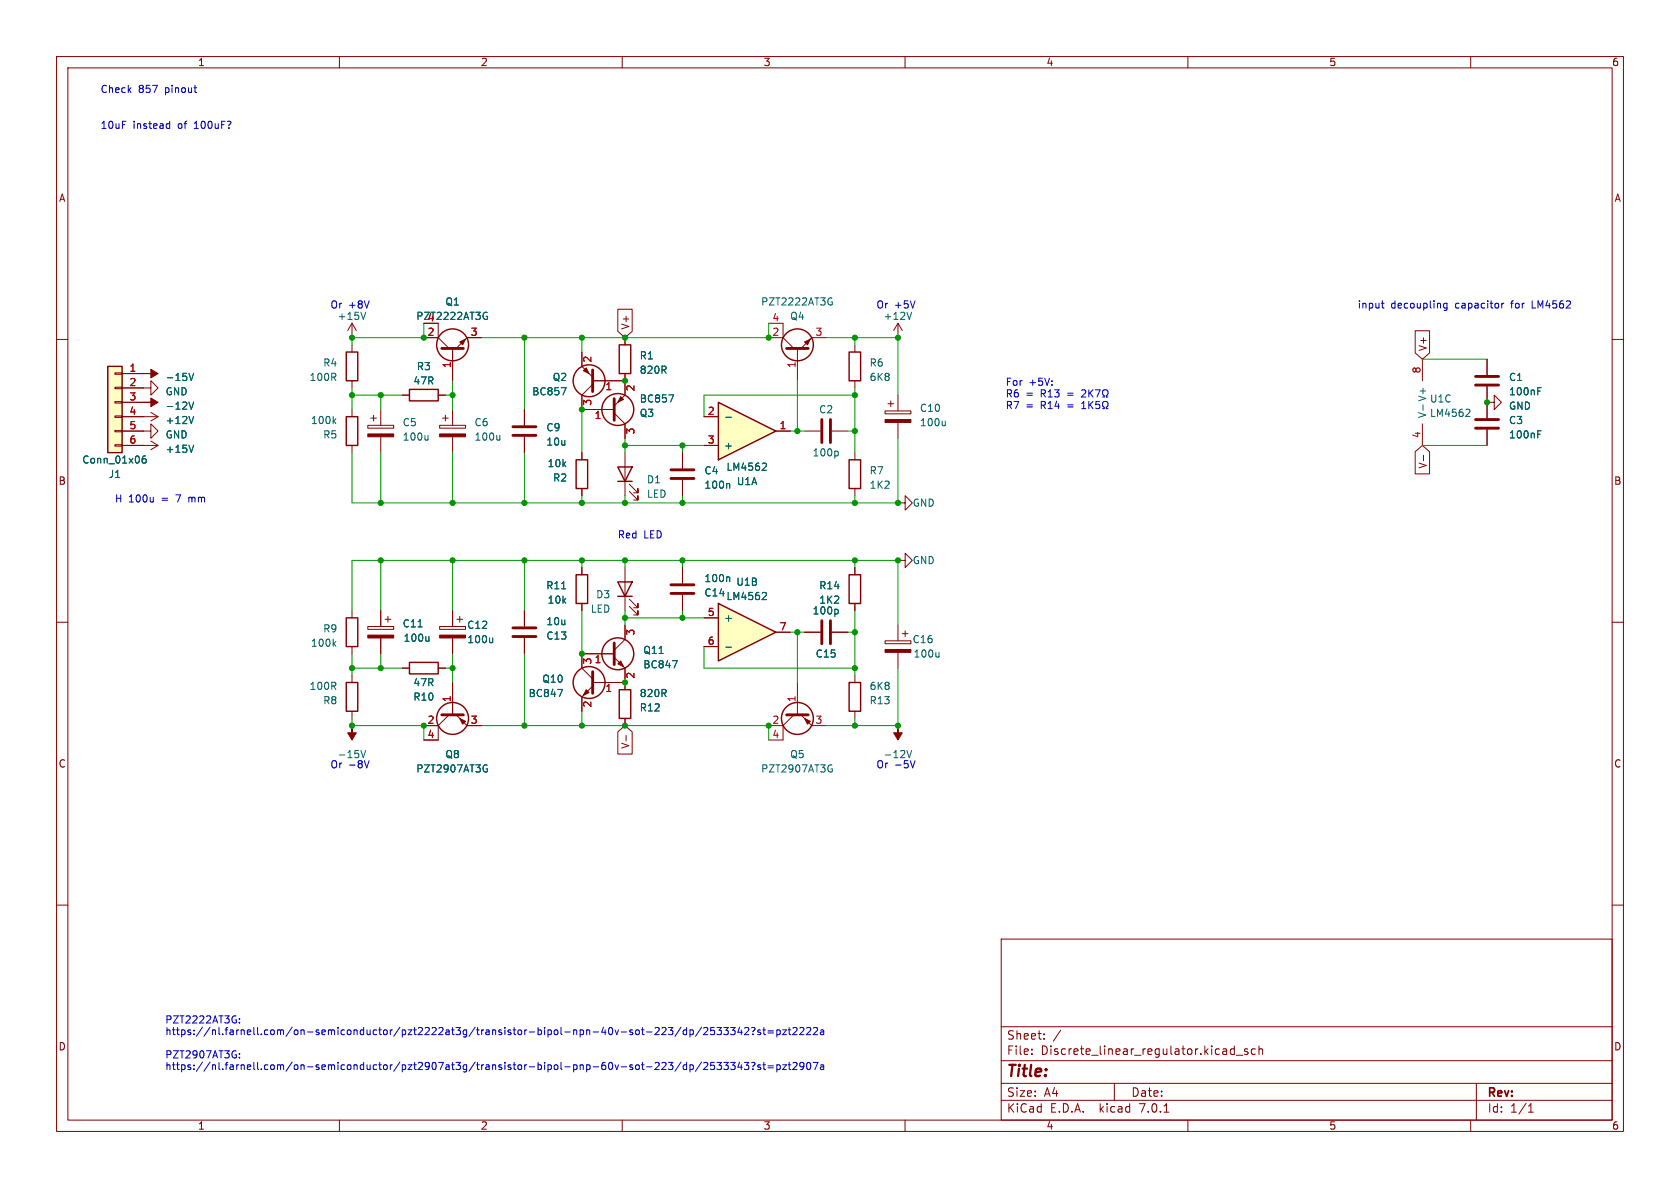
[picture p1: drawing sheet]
<svg xmlns="http://www.w3.org/2000/svg" width="297mm" height="210mm" viewBox="0 0 297 210" stroke-linecap="round" stroke-linejoin="round" font-family="sans-serif">
<g fill="none" stroke="#840000" stroke-width=".18">
<path d="M10 10h277v190h-277zM12 12h273v186h-273zM60 10v2M110 10v2M160 10v2M210 10v2M260 10v2M10 60h2M158.7 57.2v2.5M158.7 57.2l-.7 1.2M158.7 57.2l.8 1.2M285 60h2"/>
<path d="M25.4 78.7h2.5M26.7 78l1.2 .7M27.9 78.7l-1.2 .8M71.1 69.9h1.3M77.5 69.9h1.2M151.1 61v1.2M151.1 67.3v1.3M156.5 72.6h4.5v.6h-4.5zM157 71.4h1M157.5 70.9v1M158.7 69.9v2.7M158.7 74.7v2.8"/>
<path d="M10 110h2M62.2 108v1.2M62.2 114.3v1.3M71.1 118.1h1.3M77.5 118.1h1.2M77.7 110.7h4.6v.6h-4.6zM80 108v2.7M80 112.8v2.8M80.8 109.5h1M81.3 109v1M92.7 108v2.7M92.7 112.8v2.8"/>
<path d="M110.5 100.3v7.7M111.3 107.2l1.5 1.5v-.7v.7h-.8M111.3 105.9l1.5 1.5v-.7v.7h-.8M285 110h2M74.9 128.3h2.6M77.5 128.3v2.5h-2.6M79.4 126.4l-1.9 1.9M80 120.7v5.7M80.6 126.4l1.9 1.9h2.6M10 160h2M285 160h2M177 166h108v32h-108z"/>
<path d="M60 198v2M110 198v2M160 198v2M177 194.5h108M177 191.5h108M177 187.5h108M177 181.5h108M182.4 186.3v.1M182.4 185.5v.1M184.6 183.6v.1M184.6 182.8v.1M197 191.5v3"/>
<path d="M205.8 196.6h.8M210 198v2M217.8 185.4l.4 .1M218.2 184.9v1.5M218.2 186.3l-.4 .1M218.6 186.5h1.1M220.6 185.5l-.4-.1-.2 .2 .1 .2 .5 .2v.3h-.6M221.9 185.5l-.4-.1-.3 .3v.4l.2 .2h.5M222.6 185.5l.2-.1 .3 .1 .1 .9M222.6 184.9v1.5M260 198v2M261 191.5v6.5"/>
<path d="M270.2 196.6h.9M270.2 195.5l.4-.4v1.5"/>
</g>
<path d="M161.2 55.2l-.5 1.3M34.2 78.7l-.4 1.3M167.1 74.4v.9M167.1 75.1l-.2 .2M59 113.8l.4 .5M59.4 113.4l-.5 .5M75.8 112.5v.9M75.8 113.2l-.2 .2M85.8 135.2l.3 .1M85.9 135.9h.3v.5l-.4 .1" fill="none" stroke="#006464" stroke-width=".18"/>
<g fill="#840000" stroke="#840000" stroke-width=".18">
<path d="M156.5 74.2h4.5v.5h-4.5z"/>
<path d="M77.7 112.3h4.6v.5h-4.6z"/>
<path d="M81.3 127l1 .5-.5 .5z"/>
</g>
<g fill="none" stroke="#840000" stroke-width=".25">
<path d="M72.4 68.8h5.1v2.1h-5.1zM150.1 62.2h2v5.1h-2zM61.2 109.2h2v5.1h-2zM72.4 117.1h5.1v2h-5.1zM109.2 102.9h2.6l-1.3 2.5zM109.2 105.4h2.6"/>
<circle cx="80" cy="127" r="2.82"/>
</g>
<path d="M90.7 111h4M90.7 112.5h4M78.1 126.4h3.8" fill="none" stroke="#840000" stroke-width=".51"/>
<path d="M127 106.7l10.2 5.1-10.2 5z" fill="#ffffc2"/>
<g fill="none" stroke="#840000" stroke-width=".25">
<path d="M19 64.8h2.6v15.2h-2.6zM61.2 73.7h2v5h-2zM61.2 62.2h2v5.1h-2zM150.1 81.3h2v5.1h-2zM101.9 101.6h2v5.1h-2zM127 106.7l10.2 5.1-10.2 5zM150.1 120.7h2v5h-2z"/>
<circle cx="141" cy="61" r="2.82"/>
<circle cx="109.2" cy="115.6" r="2.82"/>
<circle cx="141" cy="127" r="2.82"/>
</g>
<g fill="none" stroke="#840000" stroke-width=".18">
<path d="M62.2 57.2v2.5M62.2 57.2l-.7 1.2M62.2 57.2l.8 1.2M135.9 57.2h2.5v2.5M135.9 59.7h2.5M138.4 59.7l1.9 1.9M146 59.7h-2.5l-1.9 1.9M20.3 78.6h1.3v.3h-1.3zM20.3 76.1h1.3v.2h-1.3zM20.3 73.5h1.3v.3h-1.3zM20.3 71h1.3v.2h-1.3zM20.3 68.5h1.3v.2h-1.3z"/>
<path d="M20.3 65.9h1.3v.3h-1.3zM21.6 76.2h5.1v-1.3l1.2 1.3-1.2 1.3v-1.3M21.6 68.6h5.1v-1.3l1.2 1.3-1.2 1.3v-1.3M21.6 73.7h6.3M21.6 66h3.8M21.6 71.1h3.8M21.6 78.7h3.8M26.7 72.9l1.2 .8M27.9 73.7l-1.2 .7M62.2 61v1.2M62.2 67.3v1.3M62.2 72.4v1.3"/>
<path d="M62.2 78.7v1.3M65 75.2h4.6v.5h-4.6zM65.5 73.9h1M66 73.4v1M67.3 72.4v2.8M67.3 77.2v2.8M141 61.6v5.7M142.2 76.2h2.8M147.1 76.2h2.8M251.5 63.5v3.8M251.5 74.9v3.8M262.9 71.1h1.3v-1.2l1.2 1.2-1.2 1.3v-1.3"/>
<path d="M262.9 63.5v2.8M262.9 68.3v5.6M262.9 75.9v2.8M120.6 80v2.8M120.6 84.8v2.8M151.1 80v1.3M151.1 86.4v1.2M158.7 99.1h1.3v1.2l1.3-1.2-1.3-1.3v1.3M158.7 88.9h1.3v-1.3l1.3 1.3-1.3 1.3v-1.3M65 110.7h4.6v.6h-4.6zM67.3 108v2.7M67.3 112.8v2.8"/>
<path d="M68.1 109.5h1M68.6 109v1M102.9 115.6h5.7M102.9 100.3v1.3M102.9 106.7v1.3M108.6 116.2l1.9 1.9v2.6M110.5 110.5v2.5l-1.9 1.9M120.6 100.3v2.8M120.6 105.2v2.8M124.5 109.2h2.5M124.5 114.3h2.5M137.2 111.8h2.5"/>
<path d="M142.2 111.8h2.8M147.1 111.8h2.8M151.1 119.4v1.3M156.5 113.3h4.5v.5h-4.5zM158.7 110.5v2.8M158.7 115.3v2.8M159.5 112h1M160 111.5v1M135.9 128.3h2.5M138.4 128.3v2.5h-2.5M140.3 126.4l-1.9 1.9M141 120.7v5.7"/>
<path d="M141.6 126.4l1.9 1.9h2.5M151.1 125.7v1.3"/>
</g>
<g fill="none" stroke="#006464" stroke-width=".18">
<path d="M64.6 55.2l-.4 1.3M146.8 52.7h.3M146.9 53.4h.2v.4l-.3 .1M33.4 66l.4 1.3 .4-1.3M33.4 71.1l.4 1.2 .4-1.2M34.2 73.6l-.4 1.3M59 74.4l.4 .5M59.4 74l-.5 .5M75.7 77v.8M75.7 77.7l-.2 .1M148.1 79.8l.1 .2-.1 .5M259.6 72.3l.3 .3-.1 .3-.7 .7h.8"/>
<path d="M271.9 76.2h.6M271.9 68.5h.6M25.7 80.6l-.3 .1a.86 .86 0 0 0 0 1.2l.4-.2 .1-.4-.3-.2h-.4l-.1 .2M128.8 85.5l.2 .1v.7M87.1 112.8v.8M87.1 113.5l-.2 .1M118.9 116.8h.8l-.5 1.3M128.3 114.4h1M128.8 102l.2 .2v.6M135.3 104.7l.2 .3-.1 .3-.7 .7h.8M148.1 107.8l.1 .1-.1 .6M166 115.3v.9"/>
<path d="M166 116l-.2 .2M63.8 132.7l.4 1.2 .4-1.2M146.8 135.2l.3 .1M146.9 135.9h.2v.5l-.3 .1M160.3 132.7l.4 1.2 .5-1.2"/>
</g>
<g fill="none" stroke="#840000" stroke-width=".51">
<path d="M139.1 61.6h3.8M145.3 74.2v4M146.8 74.2v4M260.9 75.7h4M260.9 74.2h4M260.9 68.1h4M260.9 66.5h4M118.6 84.6h4.1M118.6 83.1h4.1M108.6 113.7v3.8M118.6 103.4h4.1M118.6 104.9h4.1"/>
<path d="M145.3 109.7v4.1M146.8 109.7v4.1M139.1 126.4h3.8"/>
</g>
<g fill="#840000" stroke="#840000" stroke-width=".18">
<path d="M62.2 128.3v1.2h.8l-.8 1.3-.7-1.3h.7z"/>
<path d="M142.2 60.5l1.1-.6-.6 1.1z"/>
<path d="M65 76.7h4.6v.5h-4.6z"/>
<path d="M142.2 127l1.1 .5-.6 .5z"/>
<path d="M25.4 66h1.3v-.7l1.2 .7-1.2 .8v-.8z"/>
<path d="M25.4 71.1h1.3v-.7l1.2 .7-1.2 .8v-.8z"/>
<path d="M158.7 128.3v1.2h.8l-.8 1.3-.7-1.3h.7z"/>
<path d="M109.2 117.3l.5-.5 .5 1.1z"/>
<path d="M65 112.3h4.6v.5h-4.6z"/>
<path d="M156.5 114.8h4.5v.5h-4.5z"/>
</g>
<path d="M19 64.8h2.6v15.2h-2.6z" fill="#ffffc2" stroke="#ffffc2" stroke-width=".18"/>
<path d="M127 71.1l10.2 5.1-10.2 5.1z" fill="#ffffc2"/>
<g fill="none" stroke="#840000" stroke-width=".25">
<path d="M109.5 61h2v5h-2zM127 71.1l10.2 5.1-10.2 5.1zM101.9 81.3h2v5.1h-2zM109.2 82.6h2.6l-1.3 2.5zM109.2 85.1h2.6M150.1 101.6h2v5.1h-2zM61.2 120.7h2v5h-2zM109.5 121.9h2v5.1h-2z"/>
<circle cx="80" cy="61" r="2.82"/>
<circle cx="104.1" cy="67.3" r="2.82"/>
<circle cx="109.2" cy="72.4" r="2.82"/>
<circle cx="104.1" cy="120.6" r="2.82"/>
</g>
<g fill="none" stroke="#840000" stroke-width=".18">
<path d="M74.9 59.7h2.6M77.5 59.7l1.9 1.9M77.5 57.2v2.5M85.1 59.7h-2.6l-1.9 1.9M109.2 54.7h2.6v3.9l-1.3 1.1-1.3-1.1zM110.5 59.7v1.3M250.2 58.5h2.5v3.9l-1.2 1.1-1.3-1.1zM21.6 76.2h3.8M21.6 73.7h3.8M21.6 78.7h3.8M21.6 66h3.8M21.6 68.6h3.8"/>
<path d="M21.6 71.1h3.8M71.1 69.9h1.3M77.5 69.9h1.2M77.7 75.2h4.6v.5h-4.6zM78.2 73.9h1M78.7 73.4v1M80 61.6v5.7M80 72.4v2.8M80 77.2v2.8M92.7 72.4v2.8M92.7 77.2v2.8M102.9 62.2v2.6l1.9 1.9"/>
<path d="M104.8 67.9l-1.9 2v2.5h5.7M104.8 67.3h5.7M108.6 73l1.9 1.9v2.6M110.5 66v3.9l-1.9 1.9M124.5 73.7h2.5M124.5 78.7h2.5M137.2 76.2h2.5M250.2 79.9l1.3-1.2 1.2 1.2v3.9h-2.5zM262.9 63.5v2.8M262.9 68.3v5.6M262.9 75.9v2.8M102.9 80v1.3"/>
<path d="M102.9 86.4v1.2M110.5 80v7.6M111.3 86.9l1.5 1.5v-.8v.8h-.8M111.3 85.6l1.5 1.5v-.7v.7h-.8M120.6 80v2.8M120.6 84.8v2.8M251.7 80.5v.9M62.2 119.4v1.3M67.3 108v2.7M67.3 112.8v2.8M71.1 118.1h1.3M77.5 118.1h1.2"/>
<path d="M80 108v2.7M80 112.8v2.8M92.7 108v2.7M92.7 112.8v2.8M102.9 100.3v1.3M102.9 106.7v1.3M108.6 115.6h-5.7v2.5l1.9 1.9M110.5 110.5v2.5M110.5 118.1v3.8M120.6 100.3v2.8M120.6 105.2v2.8M124.5 109.2h2.5"/>
<path d="M124.5 114.3h2.5M137.2 111.8h2.5M142.2 111.8h2.8M147.1 111.8h2.8M151.1 100.3v1.3M151.1 106.7v1.3M62.2 125.7v1.3M74.9 128.3h2.6M74.9 130.8h2.6M80 120.7v5.7M82.5 128.3h2.6M104.8 121.3l-1.9 1.9v2.5"/>
<path d="M104.8 120.7h5.7M109.2 129.4l1.3-1.1 1.3 1.1v3.9h-2.6zM110.5 127v1.3M110.7 130v1"/>
</g>
<g fill="none" stroke="#006464" stroke-width=".18">
<path d="M85.8 55.2l.3 .1M85.9 55.9h.3v.4l-.4 .2M33.4 66l.4 1.3 .4-1.3M33.4 71.1l.4 1.2 .4-1.2M34.2 73.6l-.4 1.3M34.2 78.7l-.4 1.3M88.4 77v.8M88.4 77.7l-.2 .1M99.2 68.5h.9l-.6 1.3M118.2 69.8h.9l-.6 1.3M128.3 73.8h1M271.9 68.5h.6"/>
<path d="M271.9 76.2h.6M25.7 80.6l-.3 .1a.86 .86 0 0 0 0 1.2l.4-.2 .1-.4-.3-.2h-.4l-.1 .2M128.8 85.5l.2 .1v.7M135.3 81.9l.2 .2-.1 .3-.7 .7h.8M75.8 112.5v.9M75.8 113.2l-.2 .2M87.1 112.8v.8M87.1 113.5l-.2 .1M118.9 116.8h.8l-.5 1.3M128.3 114.4h1M128.8 102l.2 .2v.6M135.3 104.7l.2 .3-.1 .3-.7 .7h.8"/>
<path d="M148.1 107.8l.1 .1-.1 .6M85.8 135.2l.3 .1M85.9 135.9h.3v.5l-.4 .1M98.6 121.9h.8l-.5 1.2"/>
</g>
<path d="M78.1 61.6h3.8M90.7 77h4M90.7 75.4h4M104.8 65.4v3.8M108.6 70.5v3.8M104.8 118.7v3.9" fill="none" stroke="#840000" stroke-width=".51"/>
<g fill="#840000" stroke="#840000" stroke-width=".18">
<path d="M81.3 60.5l1-.6-.5 1.1z"/>
<path d="M77.7 76.7h4.6v.5h-4.6z"/>
<path d="M103.6 65l.5 1-1-.5z"/>
<path d="M109.7 70.1l.5 .5-1 .5z"/>
<path d="M103.6 121.9l.5 .5-1 .5z"/>
</g>
<g fill="none" stroke="#0000c2" stroke-width=".18">
<path d="M34.3 15.5h.5M34.5 16.3l.3 .1M29.6 21.9h.4M30 21.4v1.3M30 22.6l-.4 .1M244.2 53.6h.5M244.4 54.4l.3 .1M255.8 53.7l-.3-.1-.3 .2 .1 .6h.5M255.8 53.6v1l-.2 .3-.3-.1M265.5 53.6v.9M265.9 53.6l-.4 .2M191.2 69l.5-.1 .3 .4-.8 .9h.8"/>
<path d="M191.2 72.2h.8M191.2 71.3l.4-.3v1.2M192.5 68.9v1.3M192.5 71v1.2M192.7 69.5l.5 .7M192.7 71.5l.5 .7M193.2 68.9l-.7 .7M193.2 71l-.7 .7M193.6 68.9h.9l-.6 1.3M194.4 71h-.6l-.1 .6 .2-.2 .4 .1 .1 .2v.4l-.2 .1-.5-.1M194.9 70.2h.3v-.3a.54 .54 0 0 1-.3-.7 .54 .54 0 0 1 .8-.2 .58 .58 0 0 1-.1 .9v.3h.3M194.9 72.2h.3v-.2a.54 .54 0 0 1-.3-.7 .54 .54 0 0 1 .8-.3 .58 .58 0 0 1-.1 1v.2h.3"/>
<path d="M65.3 134.5l-.5 1.2M161.8 134.5l-.4 1.2M42.3 180.7v.1M42.3 180.1v.1M42.3 186.2v.2M42.3 186.9v.1M116.4 181.7l.1 .2v.3l-.7 .7h.7M116.4 187.9l.1 .1v.3l-.7 .8h.7M117 181.8l.5-.2 .2 .4-.7 .9h.7M117 187.9l.5-.1 .2 .4-.7 .9h.7M118.2 181.6h.8l-.5 .5 .4 .1v.6l-.2 .1-.5-.1M118.2 187.8h.8l-.5 .5 .4 .1v.6l-.2 .1-.5-.1"/>
<path d="M120.4 181.6l-1.1 1.6M120.4 187.7l-1.1 1.7M121.4 182.1h-.4l-.2 .2 .1 .5h.5M121.4 181.6v1.3M121.4 187.8v1.3M121.4 188.3l-.4-.1-.2 .3 .1 .5h.5M122 182.1h.3l.3 .2-.1 .5h-.5M122 182.1v1.2M122 188.2v1.3M122 188.3l.3-.1 .3 .3-.1 .5h-.5M124 181.6l-1.1 1.6M124 187.7l-1.1 1.7"/>
<path d="M124.4 181.8l.5-.2 .2 .4-.8 .9h.8M124.4 187.9l.5-.1 .2 .4-.8 .9h.8M126.3 181.6h-.6l-.1 .6 .2-.1 .4 .1 .1 .2v.4l-.2 .1-.5-.1M126.3 187.8h-.6l-.1 .6 .2-.1h.4l.1 .2v.5l-.2 .1-.5-.1M126.8 181.6h.7l-.4 .5 .4 .1v.6l-.2 .1-.5-.1M126.8 187.8h.7l-.4 .5 .4 .1v.6l-.2 .1-.5-.1M128 181.6h.8l-.5 .5 .4 .1v.6l-.2 .1-.5-.1M128 187.8h.8l-.5 .5 .4 .1v.6l-.2 .1-.5-.1M129.2 181.6h.8l-.5 .5 .4 .1v.6l-.2 .1-.5-.1M129.2 187.8h.8l-.5 .5 .4 .1v.6l-.2 .1-.5-.1M130.7 181.6l-.3 .9h.8M130.7 187.7l-.3 1h.8"/>
<path d="M131.1 182.1v.8M131.1 188.2v.9M131.6 187.8h.8l-.4 .5 .3 .1v.6l-.2 .1-.5-.1M131.7 181.8l.4-.2 .3 .4-.8 .9h.8M132.9 181.7l.4-.1 .2 .2-.4 .6M132.9 187.9l.4-.1 .2 .2-.4 .6M133.1 189v.1M133.1 182.8v.1M134.4 182.1h-.3l-.1 .1v.2l.4 .1v.3h-.4M134.4 188.3l-.3-.1-.1 .2v.2l.4 .1v.3h-.4M134.9 182.1h.4M134.9 188.2h.4"/>
<path d="M135 181.6v1.1l.3 .2M135 187.8v1.1l.3 .2M135.8 182.2h.9M135.8 182.6h.9M135.8 188.4h.9M135.8 188.8h.9M137.3 182.1h.4l.2 .2-.1 .5h-.5M137.3 182.1v1.2M137.3 188.2v1.3M137.3 188.3l.4-.1 .2 .3-.1 .5h-.5M138.4 182.1h.6l-.6 .8h.6M138.4 188.2h.6l-.6 .9h.6"/>
<path d="M139.3 182.1h.5M139.3 188.2h.5M139.5 181.6v1.1l.3 .2M139.5 187.8v1.1l.3 .2M140.2 181.8l.5-.2 .2 .4-.8 .9h.8M140.2 187.9l.5-.1 .2 .4-.8 .9h.8M141.4 181.8l.5-.2 .2 .4-.8 .9h.8M142.1 188.3l-.2 .3h-.3l-.2-.3 .1-.4 .4-.1 .2 .1a.84 .84 0 0 1-.3 1.2h-.3M142.6 181.8l.5-.2 .2 .4-.8 .9h.8M142.8 187.9l.1-.1a.68 .68 0 0 1 .4 .6 .68 .68 0 0 1-.4 .7 .84 .84 0 0 1-.1-1.2zM143.8 187.8h.8l-.5 1.3M143.8 181.8l.5-.2 .2 .4-.7 .9h.7"/>
<path d="M145.1 182.1h.5v.8M145.1 188.3h.5v.8M145.6 182.4h-.4l-.2 .2 .2 .3 .4-.1M145.6 188.5l-.4 .1-.2 .2 .2 .3 .4-.1"/>
</g>
<g fill="none" stroke="#009600" stroke-width=".18">
<path d="M74.9 57.2v2.5h-12.7v1.3M92.7 59.7v12.7M102.9 59.7v2.5M135.9 57.2v2.5h-50.8M146 59.7h12.7v10.2M151.1 59.7v1.3M62.2 68.6v3.8M62.2 69.9h8.9M67.3 69.9v2.5M78.7 69.9h1.3M80 67.3v5.1M102.9 72.4v7.6"/>
<path d="M110.5 77.5v2.5M110.5 78.7h14M120.6 78.7v1.3M139.7 76.2h2.5M141 67.3v8.9M149.9 76.2h1.2M151.1 68.6v11.4M151.1 69.9h-26.6v3.8M158.7 77.5v11.4h-96.5v-8.9M251.5 78.7h11.4M251.5 63.5h11.4M67.3 80v8.9"/>
<path d="M67.3 99.1v8.9M80 80v8.9M80 99.1v8.9M92.7 80v8.9M92.7 99.1v8.9M102.9 87.6v1.3M102.9 99.1v1.2M110.5 87.6v1.3M110.5 99.1v1.2M120.6 87.6v1.3M120.6 99.1v1.2M151.1 87.6v1.3"/>
<path d="M151.1 99.1v1.2M62.2 108v-8.9h96.5v11.4M62.2 115.6v3.8M62.2 118.1h8.9M67.3 115.6v2.5M78.7 118.1h1.3M80 115.6v5.1M92.7 115.6v12.7M102.9 108v7.6M110.5 109.2h14M110.5 108v2.5M120.6 108v1.2"/>
<path d="M124.5 114.3v3.8h26.6M139.7 111.8h2.5M141 111.8v8.9M149.9 111.8h1.2M151.1 108v11.4M158.7 118.1v10.2h-12.7M62.2 127v1.3h12.7v2.5M85.1 128.3h50.8v2.5M102.9 125.7v2.6M151.1 127v1.3"/>
</g>
<g fill="#009600" stroke="#009600" stroke-width=".18">
<circle cx="62.2" cy="59.7" r=".46"/>
<circle cx="80" cy="69.9" r=".46"/>
<circle cx="74.9" cy="59.7" r=".46"/>
<circle cx="67.3" cy="88.9" r=".46"/>
<circle cx="67.3" cy="69.9" r=".46"/>
<circle cx="62.2" cy="69.9" r=".46"/>
<circle cx="151.1" cy="99.1" r=".46"/>
<circle cx="151.1" cy="111.8" r=".46"/>
<circle cx="151.1" cy="118.1" r=".46"/>
<circle cx="158.7" cy="99.1" r=".46"/>
<circle cx="158.7" cy="88.9" r=".46"/>
<circle cx="158.7" cy="59.7" r=".46"/>
<circle cx="151.1" cy="76.2" r=".46"/>
<circle cx="151.1" cy="88.9" r=".46"/>
<circle cx="141" cy="76.2" r=".46"/>
<circle cx="262.9" cy="71.1" r=".46"/>
<circle cx="80" cy="99.1" r=".46"/>
<circle cx="80" cy="118.1" r=".46"/>
<circle cx="120.6" cy="109.2" r=".46"/>
<circle cx="67.3" cy="99.1" r=".46"/>
<circle cx="110.5" cy="120.7" r=".46"/>
<circle cx="102.9" cy="115.6" r=".46"/>
<circle cx="110.5" cy="109.2" r=".46"/>
<circle cx="110.5" cy="99.1" r=".46"/>
<circle cx="120.6" cy="99.1" r=".46"/>
<circle cx="92.7" cy="99.1" r=".46"/>
<circle cx="102.9" cy="88.9" r=".46"/>
<circle cx="110.5" cy="88.9" r=".46"/>
<circle cx="151.1" cy="59.7" r=".46"/>
<circle cx="110.5" cy="67.3" r=".46"/>
<circle cx="110.5" cy="59.7" r=".46"/>
<circle cx="135.9" cy="59.7" r=".46"/>
<circle cx="151.1" cy="69.9" r=".46"/>
<circle cx="120.6" cy="88.9" r=".46"/>
<circle cx="110.5" cy="78.7" r=".46"/>
<circle cx="120.6" cy="78.7" r=".46"/>
<circle cx="92.7" cy="59.7" r=".46"/>
<circle cx="80" cy="88.9" r=".46"/>
<circle cx="92.7" cy="88.9" r=".46"/>
<circle cx="102.9" cy="59.7" r=".46"/>
<circle cx="102.9" cy="99.1" r=".46"/>
<circle cx="102.9" cy="72.4" r=".46"/>
<circle cx="62.2" cy="128.3" r=".46"/>
<circle cx="62.2" cy="118.1" r=".46"/>
<circle cx="67.3" cy="118.1" r=".46"/>
<circle cx="110.5" cy="128.3" r=".46"/>
<circle cx="102.9" cy="128.3" r=".46"/>
<circle cx="74.9" cy="128.3" r=".46"/>
<circle cx="92.7" cy="128.3" r=".46"/>
<circle cx="151.1" cy="128.3" r=".46"/>
<circle cx="135.9" cy="128.3" r=".46"/>
<circle cx="141" cy="111.8" r=".46"/>
<circle cx="158.7" cy="128.3" r=".46"/>
</g>
<text font-size="2.8" fill="#840000" x="178" y="190.8">Title:</text>
<g font-size="2.1" fill="#840000">
<text x="178" y="183.9">Sheet:</text>
<text x="186.2" y="183.9">/</text>
<text x="178" y="186.6">File:</text>
<text x="184" y="186.6">Discrete_linear_regulator.kicad_sch</text>
<text x="178" y="196.8">KiCad</text>
<text x="178" y="194">Size:</text>
<text x="184.6" y="194">A4</text>
<text x="185.7" y="196.8">E.D.A.</text>
<text x="194.4" y="196.8">kicad</text>
<text x="200" y="194">Date:</text>
<text x="201.5" y="196.8">7.0.1</text>
<text x="263" y="194.2">Rev:</text>
<text x="263" y="196.8">Id:</text>
<text x="267" y="196.8">1/1</text>
</g>
<g font-size="1.8" fill="#840000">
<text x="35" y="11.8">1</text>
<text x="85" y="11.8">2</text>
<text x="135" y="11.8">3</text>
<text x="185" y="11.8">4</text>
<text x="235" y="11.8">5</text>
<text x="285" y="11.8">6</text>
<text x="10.4" y="35.8">A</text>
<text x="285.4" y="35.8">A</text>
<text x="73.5" y="56.7">PZT2222AT3G</text>
<text x="111.4" y="58.3" transform="rotate(-90 111.4 58.3)">V+</text>
<text x="252.4" y="62.1" transform="rotate(-90 252.4 62.1)">V+</text>
<text x="252.4" y="83" transform="rotate(-90 252.4 83)">V-</text>
<text x="10.3" y="85.8">B</text>
<text x="285.3" y="85.8">B</text>
<text x="10.3" y="135.8">C</text>
<text x="111.4" y="132.5" transform="rotate(-90 111.4 132.5)">V-</text>
<text x="285.3" y="135.8">C</text>
<text x="10.3" y="185.8">D</text>
<text x="285.3" y="185.8">D</text>
<text x="35" y="199.8">1</text>
<text x="85" y="199.8">2</text>
<text x="135" y="199.8">3</text>
<text x="185" y="199.8">4</text>
<text x="235" y="199.8">5</text>
<text x="285" y="199.8">6</text>
</g>
<g font-size="1.8" fill="#0000c2">
<text x="17.8" y="16.5">Check</text>
<text x="24.5" y="16.5">857</text>
<text x="29.2" y="16.5">pinout</text>
<text x="17.8" y="22.9">10uF</text>
<text x="23.5" y="22.9">instead</text>
<text x="31.5" y="22.9">of</text>
<text x="34.5" y="22.9">100uF?</text>
<text x="58.4" y="54.6">Or</text>
<text x="61.6" y="54.6">+8V</text>
<text x="154.9" y="54.6">Or</text>
<text x="158.2" y="54.6">+5V</text>
<text x="240" y="54.6">input</text>
<text x="245.9" y="54.6">decoupling</text>
<text x="257.3" y="54.6">capacitor</text>
<text x="267.3" y="54.6">for</text>
<text x="271.1" y="54.6">LM4562</text>
<text x="177.8" y="68.3">For</text>
<text x="177.8" y="70.3">R6</text>
<text x="181.4" y="70.3">=</text>
<text x="181.9" y="68.3">+5V:</text>
<text x="184" y="70.3">R13</text>
<text x="188.8" y="70.3">=</text>
<text x="177.8" y="72.4">R7</text>
<text x="181.4" y="72.4">=</text>
<text x="184" y="72.4">R14</text>
<text x="188.8" y="72.4">=</text>
<text x="20.3" y="88.9">H 100u</text>
<text x="28.6" y="88.9">=</text>
<text x="31.3" y="88.9">7</text>
<text x="33.6" y="88.9">mm</text>
<text x="109.2" y="95.3">Red</text>
<text x="113.8" y="95.3">LED</text>
<text x="58.4" y="135.9">Or</text>
<text x="61.6" y="135.9">-8V</text>
<text x="154.9" y="135.9">Or</text>
<text x="158.2" y="135.9">-5V</text>
<text x="29.2" y="181">PZT2222AT3G:</text>
<text x="29.2" y="183.1">https://nl.farnell.com/on-semiconductor/pzt2222at3g/transistor-bipol-npn-40v-sot-223/dp/2533342?st=pzt2222a</text>
<text x="29.2" y="187.2">PZT2907AT3G:</text>
<text x="29.2" y="189.2">https://nl.farnell.com/on-semiconductor/pzt2907at3g/transistor-bipol-pnp-60v-sot-223/dp/2533343?st=pzt2907a</text>
</g>
<g font-size="1.8" fill="#006464">
<text x="59.6" y="56.7">+15V</text>
<text x="78.7" y="54.2">Q1</text>
<text x="134.5" y="54.2">PZT2222AT3G</text>
<text x="139.6" y="56.7">Q4</text>
<text x="156.1" y="56.7">+12V</text>
<text x="57.1" y="65">R4</text>
<text x="73.6" y="65.6">R3</text>
<text x="113" y="63.7">R1</text>
<text x="153.7" y="65">R6</text>
<text x="29.2" y="67.5">-15V</text>
<text x="29.2" y="70">GND</text>
<text x="54.7" y="67.5">100R</text>
<text x="73" y="68.1">47R</text>
<text x="94" y="70">BC857</text>
<text x="97.7" y="67.5">Q2</text>
<text x="113" y="71.3">BC857</text>
<text x="113" y="66.2">820R</text>
<text x="153.7" y="67.5">6K8</text>
<text x="252.7" y="71.3">U1C</text>
<text x="266.7" y="67.5">C1</text>
<text x="266.7" y="70">100nF</text>
<text x="29.2" y="75.1">+12V</text>
<text x="29.2" y="77.7">GND</text>
<text x="29.2" y="72.6">-12V</text>
<text x="54.9" y="75.1">100k</text>
<text x="57.1" y="77.7">R5</text>
<text x="71.1" y="75.5">C5</text>
<text x="83.8" y="75.5">C6</text>
<text x="96.5" y="76.4">C9</text>
<text x="113" y="73.9">Q3</text>
<text x="144.7" y="73.2">C2</text>
<text x="162.6" y="73">C10</text>
<text x="162.6" y="75.5">100u</text>
<text x="252.3" y="73.9" transform="rotate(-90 252.3 73.9)">V- V+</text>
<text x="252.7" y="73.9">LM4562</text>
<text x="266.7" y="72.6">GND</text>
<text x="266.7" y="75.1">C3</text>
<text x="266.7" y="77.7">100nF</text>
<text x="14.5" y="82.1">Conn_01x06</text>
<text x="29.2" y="80.2">+15V</text>
<text x="71.1" y="78">100u</text>
<text x="83.8" y="78">100u</text>
<text x="96.5" y="78.9">10u</text>
<text x="96.7" y="82.7">10k</text>
<text x="128" y="79.6">+</text>
<text x="128.4" y="83.4">LM4562</text>
<text x="143.6" y="80.8">100p</text>
<text x="19.2" y="84.6">J1</text>
<text x="97.7" y="85.3">R2</text>
<text x="114.3" y="85.6">D1</text>
<text x="114.3" y="88.1">LED</text>
<text x="124.5" y="84">C4</text>
<text x="124.5" y="86.6">100n</text>
<text x="130.2" y="85.9">U1A</text>
<text x="153.7" y="84">R7</text>
<text x="153.7" y="86.6">1K2</text>
<text x="161.3" y="89.7">GND</text>
<text x="161.3" y="99.9">GND</text>
<text x="96.5" y="104.3">R11</text>
<text x="96.7" y="106.9">10k</text>
<text x="105.3" y="105.9">D3</text>
<text x="124.5" y="105.6">C14</text>
<text x="124.5" y="103.1">100n</text>
<text x="128.4" y="106.2">LM4562</text>
<text x="130.1" y="103.7">U1B</text>
<text x="144.8" y="104.3">R14</text>
<text x="144.8" y="106.9">1K2</text>
<text x="57.1" y="112">R9</text>
<text x="71.1" y="111.1">C11</text>
<text x="71.3" y="113.6">100u</text>
<text x="82.5" y="111.3">C12</text>
<text x="82.6" y="113.9">100u</text>
<text x="96.5" y="113.2">C13</text>
<text x="96.5" y="110.7">10u</text>
<text x="104.4" y="108.5">LED</text>
<text x="128" y="110">+</text>
<text x="143.6" y="108.8">100p</text>
<text x="161.3" y="113.9">C16</text>
<text x="54.9" y="114.5">100k</text>
<text x="113.7" y="115.8">Q11</text>
<text x="113.7" y="118.3">BC847</text>
<text x="144.1" y="116.4">C15</text>
<text x="161.5" y="116.4">100u</text>
<text x="54.7" y="122.1">100R</text>
<text x="57.1" y="124.7">R8</text>
<text x="73" y="124">R10</text>
<text x="73" y="121.5">47R</text>
<text x="93.4" y="123.4">BC847</text>
<text x="95.8" y="120.8">Q10</text>
<text x="113" y="125.9">R12</text>
<text x="113" y="123.4">820R</text>
<text x="153.7" y="124.7">R13</text>
<text x="153.7" y="122.1">6K8</text>
<text x="59.6" y="134.2">-15V</text>
<text x="73.5" y="136.7">PZT2907AT3G</text>
<text x="78.7" y="134.2">Q8</text>
<text x="134.5" y="136.7">PZT2907AT3G</text>
<text x="139.6" y="134.2">Q5</text>
<text x="156.1" y="134.2">-12V</text>
</g>
<g font-size="1.8" fill="#a90000">
<text x="75.5" y="59.4">2</text>
<text x="75.5" y="56.9">4</text>
<text x="83.2" y="59.4">3</text>
<text x="136.5" y="59.4">2</text>
<text x="136.5" y="56.9">4</text>
<text x="144.1" y="59.4">3</text>
<text x="22.8" y="65.8">1</text>
<text x="79.8" y="65.1" transform="rotate(-90 79.8 65.1)">1</text>
<text x="104.8" y="64.2" transform="rotate(-90 104.8 64.2)">2</text>
<text x="140.7" y="65.1" transform="rotate(-90 140.7 65.1)">1</text>
<text x="22.8" y="68.3">2</text>
<text x="22.8" y="70.9">3</text>
<text x="104.8" y="71.8" transform="rotate(-90 104.8 71.8)">3</text>
<text x="107" y="69.2">1</text>
<text x="112.4" y="69.2" transform="rotate(-90 112.4 69.2)">2</text>
<text x="251.2" y="66.1" transform="rotate(-90 251.2 66.1)">8</text>
<text x="22.8" y="73.4">4</text>
<text x="22.8" y="75.9">5</text>
<text x="105.1" y="74.3">1</text>
<text x="112.4" y="76.9" transform="rotate(-90 112.4 76.9)">3</text>
<text x="125.1" y="73.4">2</text>
<text x="137.8" y="75.9">1</text>
<text x="251.2" y="77.5" transform="rotate(-90 251.2 77.5)">4</text>
<text x="22.8" y="78.5">6</text>
<text x="125.1" y="78.5">3</text>
<text x="112.4" y="112.4" transform="rotate(-90 112.4 112.4)">3</text>
<text x="125.1" y="109">5</text>
<text x="137.8" y="111.5">7</text>
<text x="104.8" y="117.5" transform="rotate(-90 104.8 117.5)">3</text>
<text x="105.1" y="117.5">1</text>
<text x="125.1" y="114">6</text>
<text x="79.8" y="124.2" transform="rotate(-90 79.8 124.2)">1</text>
<text x="104.8" y="125.1" transform="rotate(-90 104.8 125.1)">2</text>
<text x="107" y="122.6">1</text>
<text x="112.4" y="120" transform="rotate(-90 112.4 120)">2</text>
<text x="140.7" y="124.2" transform="rotate(-90 140.7 124.2)">1</text>
<text x="75.5" y="128">2</text>
<text x="75.5" y="130.6">4</text>
<text x="83.2" y="128">3</text>
<text x="136.5" y="128">2</text>
<text x="136.5" y="130.6">4</text>
<text x="144.1" y="128">3</text>
</g>
</svg>
